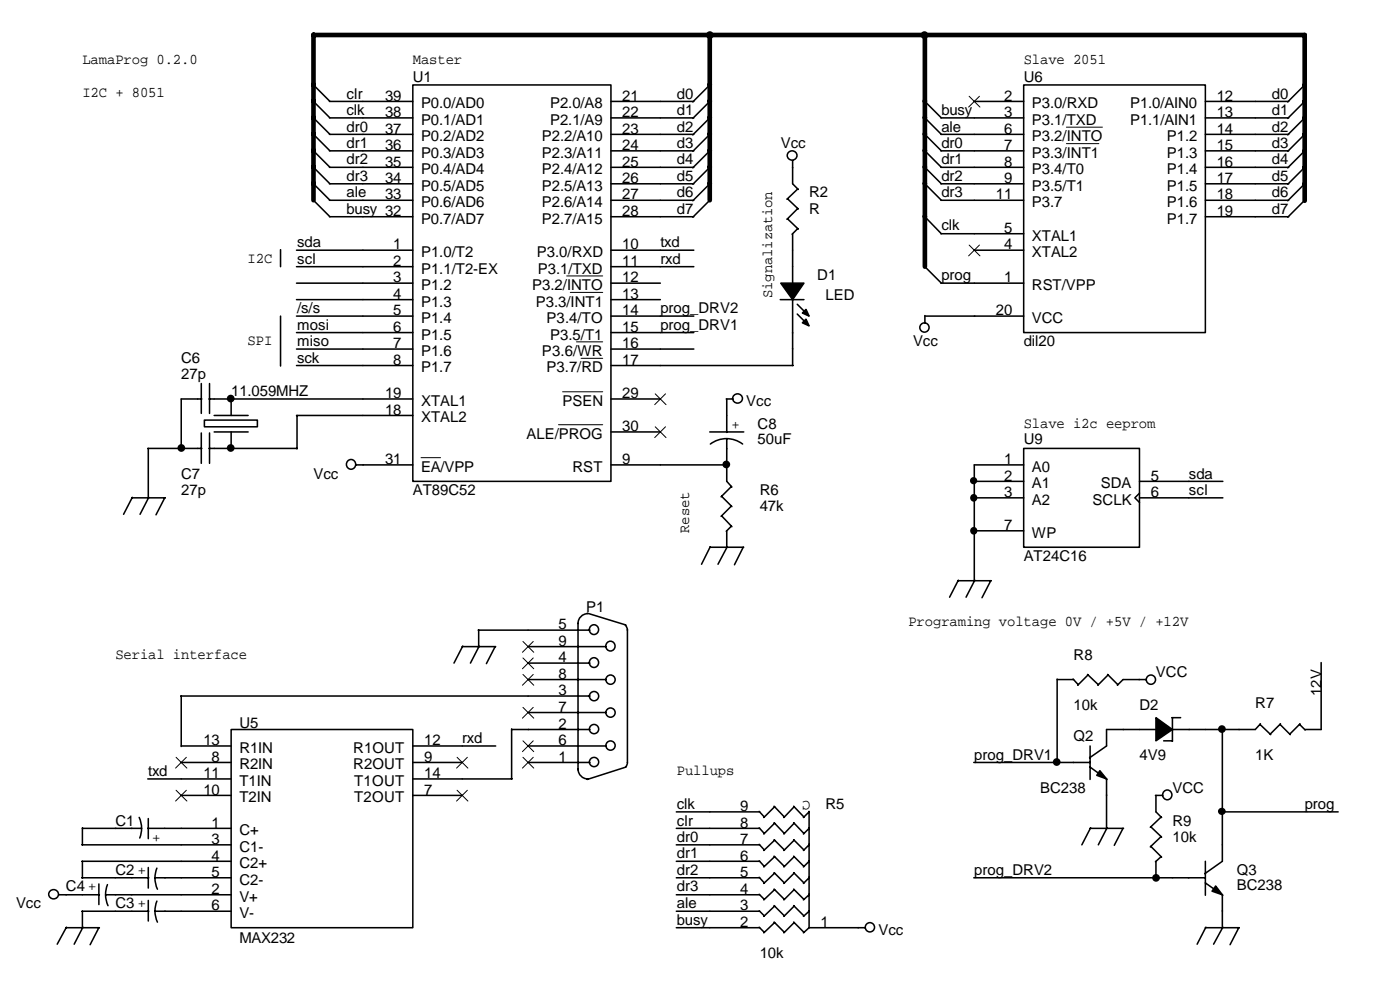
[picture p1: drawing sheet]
<svg xmlns="http://www.w3.org/2000/svg" width="115mm" height="82mm" viewBox="0 0 115 82" stroke-linecap="round" stroke-linejoin="round" font-family="sans-serif">
<g fill="none" stroke="#000" stroke-width=".13">
<path d="M25.7 6.9l1.4 1.4M25.7 16.4l1.4 1.4M25.7 12.4l1.4 1.4M25.7 8.3l1.4 1.4M25.7 13.7l1.4 1.4M25.7 9.7l1.4 1.3M25.7 15.1l1.4 1.4M25.7 11l1.4 1.4M27.1 8.3h6.9M27.1 9.7h6.9M27.1 11h6.9M27.1 12.4h6.9"/>
<path d="M27.1 13.8h6.9M27.1 15.1h6.9M27.1 16.5h6.9M27.1 17.8h6.9M34 7h16.3v32.6h-16.3zM50.3 8.3h6.8M50.3 9.7h6.8M50.3 11h6.8M50.3 12.4h6.8M50.3 13.8h6.8M50.3 15.1h6.8M50.3 16.5h6.8"/>
<path d="M50.3 17.8h6.8M58.4 15.1l-1.4 1.4M58.4 9.7l-1.4 1.4M58.4 13.8l-1.4 1.4M58.4 11l-1.4 1.4M58.4 7l-1.4 1.4M58.4 16.5l-1.4 1.4M58.4 12.4l-1.4 1.4M58.4 8.3l-1.4 1.4M64.8 16.3l.9 .9M64.8 18l.9 .8M65.2 13.2v1.9l.5 .5"/>
<path d="M65.2 19.2v4.1M65.6 15.5l-.9 .9M65.6 17.1l-.9 .9M65.6 18.8l-.4 .5M76 8.3l1.4 1.4M76 9.7l1.4 1.3M76 11l1.4 1.4M76 12.4l1.4 1.4M76 13.7l1.4 1.4M76 15.1l1.4 1.4M76 17.8l1.4 1.4M77.4 9.7h6.8"/>
<path d="M77.4 11h6.8M77.4 12.4h6.8M77.4 13.8h6.8M77.4 15.1h6.8M77.4 16.5h6.8M77.4 19.2h6.8M80.1 8.3h4.1M84.2 7h15v20.3h-15zM99.2 8.3h6.8M99.2 9.7h6.8M99.2 11h6.8M99.2 12.4h6.8"/>
<path d="M99.2 13.8h6.8M99.2 15.1h6.8M99.2 16.5h6.8M99.2 17.8h6.8M107.3 15.1l-1.4 1.4M107.3 9.7l-1.4 1.4M107.3 13.8l-1.4 1.4M107.3 11l-1.4 1.4M107.3 7l-1.4 1.4M107.3 16.5l-1.4 1.4M107.3 12.4l-1.4 1.4M107.3 8.3l-1.4 1.4"/>
<path d="M12.2 36.9h4.4M12.2 36.9v4.1M16.6 31.5v2.5M16.6 35.6v2.5M16.6 32.8h-1.7v4.1M16.8 34.5h4.4v.6h-4.4zM17.2 32.8h16.8M17.2 36.9h7.2M17.2 31.5v2.5M17.2 35.6v2.5M17.6 34.2h2.8M17.6 35.5h2.8"/>
<path d="M19 32.8v1.4M19 35.5v1.4M23.1 20.5v1.4M23.1 26v4.1M24.4 34.2h9.6M24.4 20.6h9.6M24.4 21.9h9.6M24.4 23.3h9.6M24.4 24.6h9.6M24.4 26h9.6M24.4 27.3h9.6M24.4 28.7h9.6"/>
<path d="M24.4 30.1h9.6M24.4 34.2v2.7M29.3 38.2h4.7M50.3 38.2h9.5M50.3 32.8h4M50.3 35.5h4M50.3 20.6h6.8M50.3 21.9h6.8M50.3 23.3h4M50.3 24.6h4M50.3 26h6.8M50.3 27.3h6.8"/>
<path d="M50.3 28.7h6.8M50.3 30.1h14.9M58.4 35.5h2.8M58.4 36.5a2.2 2.2 0 0 1 2.7 0M59.7 32.8h.6M59.8 32.8v2.8M59.8 36.1v3.5l.4 .4M64.2 24.6h1.9M65.2 24.6v5.5M65.6 25l.8 .9M65.6 25.8l.8 .9M76 21.9l1.4 1.4"/>
<path d="M76.1 26v.5M76.1 26h8.1M77.4 23.3h6.8M80.1 39.6h4.1M80.1 20.6h4.1M84.2 36.9h9.5v8.1h-9.5zM84.2 38.2h-4.1v9.6M93.7 39.6h6.9M10.8 40.9h2.8M10.9 40.9l-.7 1.4M12.2 40.9l-.7 1.4M13.6 40.9l-.8 1.4"/>
<path d="M14.9 57.2h33.6M14.9 57.2v4.2M19 60h15v16.3h-15zM38 53.2h2.8M38.1 53.1l-.8 1.4M39.3 51.8h9.2M39.4 51.8v1.4M39.4 53.1l-.7 1.4M40.7 53.2l-.7 1.4M42.1 60h6.4M42.1 59.9v4.2M43.4 53.2h6.4"/>
<path d="M43.4 55.9h6.4M43.4 54.5h5.1M43.4 58.6h6.4M48.3 50.4l3.2 1M48.4 50.5a.8 .8 0 0 0-.9 .8v12M51.4 51.4l.2 .4M51.6 51.8v10.9l-.1 .4M58.4 45h2.8M58.4 45l-.7 1.4M59.4 40.8l.8 .9M59.4 42.4l.8 .9M59.8 43.6v1.4"/>
<path d="M59.8 45l-.7 1.4M60.2 40l-.9 .9M60.2 41.6l-.9 .9M60.2 43.3l-.5 .4M61.1 45l-.7 1.4M78.8 47.8h2.7M78.8 47.7l-.7 1.4M80.1 40.9h4.1M80.1 43.6h4.1M80.2 47.7l-.7 1.4M81.5 47.8l-.7 1.3M87 55.9h1.3"/>
<path d="M87 55.8v6.9M88.3 55.8l.4 .5M89.5 55.5l.8 .8M89.5 55.5l-.8 .8M91.1 55.5l.9 .8M91.1 55.5l-.8 .8M93.7 40.6l-.3 .3 .3 .4M93.7 40.9h6.9M94.3 55.9h-1.9l-.5 .4M95.1 60h-4.1v1.3l-1.4 1M96.4 59h.7M96.4 59v2"/>
<path d="M100.5 60v10.8l-1.4 1M103.6 59.6l.9 .8M103.7 59.5l-.4 .5h-6.9M105.3 59.6l.8 .8M105.3 59.5l-.8 .9M106.9 59.6l.5 .4M106.9 59.5l-.8 .9M108.7 54.5v5.5h-1.4M4.9 73.6h3.3M5.4 76.3h2.8M5.5 76.2l-.8 1.4M6.7 74.9h5.5"/>
<path d="M6.7 72.2h5.5M6.7 70.8h12.3M6.7 69.5h12.3M6.8 68.1h4.8M6.8 68.1v1.4M6.8 70.8v1.4M6.8 74.9v1.4M6.8 76.2l-.7 1.4M8.1 76.3l-.7 1.4M8.1 72.7v1.7M8.7 73.6h10.3M8.8 72.7a2.2 2.2 0 0 0 .1 1.8"/>
<path d="M11.4 67.2l.2 .9-.1 .8M12.2 68.1h6.8M12.2 64.1h6.8M12.2 67.3v1.7M12.2 71.3v1.7M12.2 74v1.7M12.7 74.9h6.3M12.7 72.2h6.3M12.9 71.4a2.18 2.18 0 0 0 .1 1.7M12.9 74.1a2.18 2.18 0 0 0 .1 1.7M14.9 65.4h4.1M14.9 62.7h4.1"/>
<path d="M14.9 61.3h4.1M34 65.4h4M34 62.7h4M34 61.3h6.8M34 64.1h8.1M43.4 62.7h5.1M43.4 61.3h6.4M47.5 63.2a.81 .81 0 0 0 .9 .9M51.5 63.1l-3.2 1M55.6 76.3h6.9M55.6 68.1h6.9M55.6 73.6h6.9"/>
<path d="M55.6 74.9h6.9M55.6 72.2h6.9M55.6 70.8h6.9M55.6 69.5h6.9M55.6 66.8h6.9M62.4 72.1l.5 .5M62.4 70.8l.5 .4M62.4 69.4l.5 .5M62.4 68.1l.5 .4M62.4 66.7l.5 .5M62.4 76.2l.5 .5M62.4 74.9l.5 .4"/>
<path d="M62.4 73.5l.5 .5M63.7 71.8l.8 .8M63.7 70.4l.8 .8M63.7 69l.8 .9M63.7 67.6l.8 .9M63.7 66.3l.8 .9M63.7 75.8l.8 .9M63.7 74.5l.8 .8M63.7 73.1l.8 .9M63.7 71.8l-.9 .8M63.7 70.4l-.9 .9M63.7 69.1l-.9 .8"/>
<path d="M63.7 67.7l-.9 .9M63.7 66.3l-.9 .9M63.7 75.9l-.9 .8M63.7 74.5l-.9 .9M63.7 73.2l-.9 .8M65.3 71.8l.8 .8M65.3 70.4l.8 .8M65.3 69l.8 .9M65.3 67.6l.8 .9M65.3 66.3l.8 .9M65.3 75.8l.8 .9M65.3 74.5l.8 .8"/>
<path d="M65.3 73.1l.8 .9M65.3 71.8l-.8 .8M65.3 70.4l-.8 .9M65.3 69.1l-.8 .8M65.3 67.7l-.8 .9M65.3 66.3l-.8 .9M65.3 75.9l-.8 .8M65.3 74.5l-.8 .9M65.3 73.2l-.8 .8M66.6 76.3h4.6M66.6 66.7v9.6M66.6 72.2l-.5 .4"/>
<path d="M66.6 70.8l-.5 .5M66.6 69.5l-.5 .4M66.6 68.1l-.5 .5M66.6 66.8l-.5 .4M66.6 76.3l-.5 .4M66.6 74.9l-.5 .5M66.6 73.6l-.5 .4M80.1 62.7h9.6M80.1 72.2h19.1M89.7 68.1h2.7M89.7 63.1l1.4 1M89.7 61.3v2.8"/>
<path d="M89.7 68.1l-.7 1.4M91 64.1v4M91.1 68.1l-.8 1.4M92.4 68.1l-.7 1.4M94.7 68l.9 .8M94.7 69.6l.9 .9M95 65.4h.6M95.1 65.4v1.4l.5 .4M95.1 70.8v1.4M95.5 67.2l-.9 .8M95.5 68.8l-.9 .8M95.5 70.4l-.5 .5"/>
<path d="M95.7 60.9h.7M99.2 76.3h2.7M99.2 72.6l1.4 1M99.2 70.8v2.8M99.2 76.2l-.7 1.4M100.5 66.8h9.6M100.5 73.6v2.7M100.6 76.2l-.8 1.4M101.9 76.3l-.7 1.4"/>
<circle cx="65.2" cy="12.8" r=".39"/>
<circle cx="28.9" cy="38.2" r=".39"/>
<circle cx="60.7" cy="32.8" r=".39"/>
<circle cx="76" cy="26.9" r=".38"/>
<circle cx="48.8" cy="54.5" r=".39"/>
<circle cx="48.8" cy="51.8" r=".39"/>
<circle cx="48.9" cy="57.2" r=".38"/>
<circle cx="48.9" cy="60" r=".38"/>
<circle cx="50.2" cy="53.1" r=".39"/>
<circle cx="50.2" cy="58.6" r=".38"/>
<circle cx="50.2" cy="55.9" r=".38"/>
<circle cx="94.7" cy="55.9" r=".38"/>
<circle cx="4.4" cy="73.5" r=".39"/>
<circle cx="48.9" cy="62.7" r=".38"/>
<circle cx="50.2" cy="61.3" r=".38"/>
<circle cx="71.6" cy="76.2" r=".38"/>
<circle cx="96" cy="65.4" r=".39"/>
</g>
<g fill="none" stroke="#000" stroke-width=".08">
<path d="M79.7 7.9l.9 .9M80.6 7.9l-.9 .9M87.7 10.5h3M87.7 11.8h2.7M34.6 37.6h1.6M45.9 34.9h3.7M46.3 32.2h3.3M46.6 22.7h3M46.9 24h2.7M47.4 28.1h2.2M47.8 29.5h1.8M53.9 32.4l.9 .9"/>
<path d="M53.9 35.1l.9 .9M54.7 32.4l-.8 .9M54.7 35.1l-.8 .9M79.7 20.2l.9 .8M80.6 20.2l-.9 .8M43 52.7l.9 .9M43 54.1l.9 .9M43 55.5l.9 .8M43 58.2l.9 .9M43.9 52.7l-.9 .9M43.9 54.1l-.9 .9M43.9 55.5l-.9 .8"/>
<path d="M43.9 58.2l-.9 .9M14.5 62.3l.9 .9M14.5 65l.9 .9M15.3 62.3l-.9 .9M15.3 65l-.9 .9M37.6 62.3l.9 .9M37.6 65l.9 .9M38.4 62.3l-.8 .9M38.4 65l-.8 .9M43 60.9l.9 .9M43 62.3l.9 .9M43.9 60.9l-.9 .9"/>
<path d="M43.9 62.3l-.9 .9"/>
</g>
<g fill="#000" stroke="#000" stroke-width=".13">
<path d="M64.2 23.3h1.9l-.9 1.3z" fill-rule="evenodd"/>
<path d="M66.3 26.2l.3 .6-.6-.3z" fill-rule="evenodd"/>
<path d="M66 25.7l.3-.3 .3 .6z" fill-rule="evenodd"/>
<path d="M95.1 59l1.3 1-1.3 .9z" fill-rule="evenodd"/>
<path d="M90.5 63.4l.5 .7-.8-.3z" fill-rule="evenodd"/>
<path d="M100 72.9l.5 .7-.8-.3z" fill-rule="evenodd"/>
</g>
<path d="M25.8 2.8v13.7M25.8 2.9h81.5v13.6M58.4 2.8v13.7M76.1 2.8v19.1" fill="none" stroke="#000" stroke-width=".38"/>
<g fill="#000" stroke="#000" stroke-width=".13">
<circle cx="58.4" cy="2.9" r=".25"/>
<circle cx="76" cy="2.9" r=".25"/>
<circle cx="14.9" cy="36.8" r=".25"/>
<circle cx="19" cy="32.8" r=".25"/>
<circle cx="19" cy="36.8" r=".25"/>
<circle cx="59.7" cy="38.2" r=".25"/>
<circle cx="80.1" cy="39.5" r=".23"/>
<circle cx="80.1" cy="40.9" r=".24"/>
<circle cx="80.1" cy="43.6" r=".24"/>
<circle cx="100.5" cy="60" r=".25"/>
<circle cx="86.9" cy="62.7" r=".25"/>
<circle cx="95.1" cy="72.2" r=".25"/>
<circle cx="100.5" cy="66.7" r=".24"/>
</g>
<g font-size="1.2">
<text x="6.8" y="5.2">LamaProg 0.2.0</text>
<text x="34" y="5.2">Master</text>
<text x="84.2" y="5.2">Slave 2051</text>
<text x="6.8" y="8">I2C + 8051</text>
<text x="28.5" y="8.1">clr</text>
<text x="28.5" y="9.5">clk</text>
<text x="28.5" y="10.8">dr0</text>
<text x="31.7" y="8.3">39</text>
<text x="31.7" y="9.6">38</text>
<text x="31.7" y="11">37</text>
<text x="34" y="6.8">U1</text>
<text x="34.6" y="8.9">P0.0/AD0</text>
<text x="34.6" y="10.3">P0.1/AD1</text>
<text x="34.6" y="11.6">P0.2/AD2</text>
<text x="44.6" y="11.6">P2.2/A10</text>
<text x="45.3" y="8.9">P2.0/A8</text>
<text x="45.3" y="10.3">P2.1/A9</text>
<text x="51.2" y="8.3">21</text>
<text x="51.2" y="9.6">22</text>
<text x="51.2" y="11">23</text>
<text x="55.7" y="8.1">d0</text>
<text x="55.7" y="9.5">d1</text>
<text x="55.7" y="10.8">d2</text>
<text x="77.4" y="10.8">ale</text>
<text x="77.4" y="9.5">busy</text>
<text x="82.6" y="8.3">2</text>
<text x="82.6" y="9.6">3</text>
<text x="82.6" y="11">6</text>
<text x="84.2" y="6.8">U6</text>
<text x="84.9" y="8.9">P3.0/RXD</text>
<text x="84.9" y="10.3">P3.1/TXD</text>
<text x="84.9" y="11.6">P3.2/INTO</text>
<text x="93" y="8.9">P1.0/AIN0</text>
<text x="93" y="10.3">P1.1/AIN1</text>
<text x="96" y="11.6">P1.2</text>
<text x="100.1" y="8.3">12</text>
<text x="100.1" y="9.6">13</text>
<text x="100.1" y="11">14</text>
<text x="104.6" y="8.1">d0</text>
<text x="104.6" y="9.5">d1</text>
<text x="104.6" y="10.8">d2</text>
<text x="28.5" y="16.2">ale</text>
<text x="28.5" y="12.2">dr1</text>
<text x="28.5" y="14.9">dr3</text>
<text x="28.5" y="13.5">dr2</text>
<text x="28.5" y="17.6">busy 32</text>
<text x="31.7" y="12.3">36</text>
<text x="31.7" y="13.7">35</text>
<text x="31.7" y="15">34</text>
<text x="31.7" y="16.4">33</text>
<text x="34.6" y="13">P0.3/AD3</text>
<text x="34.6" y="14.3">P0.4/AD4</text>
<text x="34.6" y="15.7">P0.5/AD5</text>
<text x="34.6" y="17">P0.6/AD6</text>
<text x="44.6" y="13">P2.3/A11</text>
<text x="44.6" y="14.3">P2.4/A12</text>
<text x="44.6" y="15.7">P2.5/A13</text>
<text x="44.6" y="17">P2.6/A14</text>
<text x="51.2" y="12.3">24</text>
<text x="51.2" y="13.7">25</text>
<text x="51.2" y="15">26</text>
<text x="51.2" y="16.4">27</text>
<text x="51.2" y="17.8">28</text>
<text x="55.7" y="12.2">d3</text>
<text x="55.7" y="16.2">d6</text>
<text x="55.7" y="17.6">d7</text>
<text x="55.7" y="13.5">d4</text>
<text x="55.7" y="14.9">d5</text>
<text x="64.2" y="12.2">Vcc</text>
<text x="66.6" y="16.2">R2</text>
<text x="66.6" y="17.6">R</text>
<text x="77.4" y="14.9">dr2</text>
<text x="77.4" y="16.2">dr3</text>
<text x="77.4" y="13.5">dr1</text>
<text x="77.4" y="12.2">dr0</text>
<text x="81.9" y="16.4">11</text>
<text x="82.6" y="12.3">7</text>
<text x="82.6" y="13.7">8</text>
<text x="82.6" y="15">9</text>
<text x="84.9" y="13">P3.3/INT1</text>
<text x="84.9" y="14.3">P3.4/T0</text>
<text x="84.9" y="15.7">P3.5/T1</text>
<text x="84.9" y="17">P3.7</text>
<text x="96" y="13">P1.3</text>
<text x="96" y="14.3">P1.4</text>
<text x="96" y="15.7">P1.5</text>
<text x="96" y="17">P1.6</text>
<text x="100.1" y="12.3">15</text>
<text x="100.1" y="13.7">16</text>
<text x="100.1" y="15">17</text>
<text x="100.1" y="16.4">18</text>
<text x="100.1" y="17.8">19</text>
<text x="104.6" y="12.2">d3</text>
<text x="104.6" y="16.2">d6</text>
<text x="104.6" y="17.6">d7</text>
<text x="104.6" y="13.5">d4</text>
<text x="104.6" y="14.9">d5</text>
<text x="20.4" y="21.6">I2C</text>
<text x="24.4" y="20.3">sda</text>
<text x="24.4" y="21.7">scl</text>
<text x="32.3" y="20.5">1</text>
<text x="32.3" y="21.9">2</text>
<text x="32.3" y="23.2">3</text>
<text x="34.6" y="21.1">P1.0/T2</text>
<text x="34.6" y="22.5">P1.1/T2-EX</text>
<text x="34.6" y="23.9">P1.2</text>
<text x="34.6" y="18.4">P0.7/AD7</text>
<text x="43.8" y="23.9">P3.2/INTO</text>
<text x="44.2" y="21.1">P3.0/RXD</text>
<text x="44.2" y="22.5">P3.1/TXD</text>
<text x="44.6" y="18.4">P2.7/A15</text>
<text x="51.2" y="20.5">10</text>
<text x="51.2" y="21.9">11</text>
<text x="51.2" y="23.2">12</text>
<text x="54.3" y="20.3">txd</text>
<text x="54.3" y="21.7">rxd</text>
<text x="67.2" y="23">D1</text>
<text x="77.4" y="18.9">clk</text>
<text x="77.4" y="23">prog</text>
<text x="82.6" y="23.2">1</text>
<text x="82.6" y="19.2">5</text>
<text x="82.6" y="20.5">4</text>
<text x="84.9" y="19.8">XTAL1</text>
<text x="84.9" y="21.1">XTAL2</text>
<text x="84.9" y="23.9">RST/VPP</text>
<text x="96" y="18.4">P1.7</text>
<text x="14.9" y="29.8">C6</text>
<text x="20.4" y="28.4">SPI</text>
<text x="24.4" y="25.8">/s/s</text>
<text x="24.4" y="27.1">mosi</text>
<text x="24.4" y="28.5">miso</text>
<text x="24.4" y="29.8">sck</text>
<text x="32.3" y="24.6">4</text>
<text x="32.3" y="25.9">5</text>
<text x="32.3" y="27.3">6</text>
<text x="32.3" y="28.6">7</text>
<text x="32.3" y="30">8</text>
<text x="34.6" y="25.2">P1.3</text>
<text x="34.6" y="26.6">P1.4</text>
<text x="34.6" y="27.9">P1.5</text>
<text x="34.6" y="29.3">P1.6</text>
<text x="44.1" y="25.2">P3.3/INT1</text>
<text x="44.6" y="29.3">P3.6/WR</text>
<text x="45" y="26.6">P3.4/TO</text>
<text x="45.3" y="27.9">P3.5/T1</text>
<text x="51.2" y="24.6">13</text>
<text x="51.2" y="25.9">14</text>
<text x="51.2" y="27.3">15</text>
<text x="51.2" y="28.6">16</text>
<text x="51.2" y="30">17</text>
<text x="54.3" y="27.1">prog_DRV1</text>
<text x="54.3" y="25.8">prog_DRV2</text>
<text x="63.5" y="24.5" transform="rotate(-90 63.5 24.5)">Signalization</text>
<text x="67.9" y="24.7">LED</text>
<text x="75.1" y="28.5">Vcc</text>
<text x="81.9" y="25.9">20</text>
<text x="84.2" y="28.5">dil20</text>
<text x="84.9" y="26.6">VCC</text>
<text x="14.9" y="31.2">27p</text>
<text x="19" y="32.5">11.059MHZ</text>
<text x="31.7" y="34.1">18</text>
<text x="31.7" y="32.7">19</text>
<text x="34.6" y="30.6">P1.7</text>
<text x="34.6" y="34.7">XTAL2</text>
<text x="34.6" y="33.4">XTAL1</text>
<text x="45" y="30.6">P3.7/RD</text>
<text x="46.3" y="33.4">PSEN</text>
<text x="51.2" y="32.7">29</text>
<text x="51.2" y="35.5">30</text>
<text x="60.2" y="35.3">+</text>
<text x="61.4" y="33.4">Vcc</text>
<text x="62.3" y="35.3">C8</text>
<text x="84.2" y="35.2">Slave i2c eeprom</text>
<text x="14.9" y="39.3">C7</text>
<text x="14.9" y="40.7">27p</text>
<text x="25.8" y="39.3">Vcc</text>
<text x="31.7" y="38.2">31</text>
<text x="34" y="40.7">AT89C52</text>
<text x="34.6" y="38.8">EA/VPP</text>
<text x="43.3" y="36.1">ALE/PROG</text>
<text x="47.1" y="38.8">RST</text>
<text x="51.2" y="38.2">9</text>
<text x="62.3" y="36.5">50uF</text>
<text x="62.5" y="40.7">R6</text>
<text x="82.6" y="38.2">1</text>
<text x="82.6" y="39.5">2</text>
<text x="82.6" y="40.9">3</text>
<text x="84.2" y="36.5">U9</text>
<text x="84.9" y="38.8">A0</text>
<text x="84.9" y="40.2">A1</text>
<text x="84.9" y="41.5">A2</text>
<text x="89.9" y="41.5">SCLK</text>
<text x="90.6" y="40.2">SDA</text>
<text x="94.7" y="39.5">5</text>
<text x="94.7" y="40.9">6</text>
<text x="97.8" y="39.3">sda</text>
<text x="97.8" y="40.7">scl</text>
<text x="56.7" y="43.8" transform="rotate(-90 56.7 43.8)">Reset</text>
<text x="62.5" y="42.1">47k</text>
<text x="82.6" y="43.6">7</text>
<text x="84.2" y="46.1">AT24C16</text>
<text x="84.9" y="44.2">WP</text>
<text x="45.9" y="51.8">5</text>
<text x="45.9" y="53.1">9</text>
<text x="48.2" y="50.4">P1</text>
<text x="74.7" y="51.5">Programing voltage 0V / +5V / +12V</text>
<text x="9.5" y="54.2">Serial interface</text>
<text x="19.7" y="59.9">U5</text>
<text x="45.9" y="54.5">4</text>
<text x="45.9" y="55.8">8</text>
<text x="45.9" y="57.2">3</text>
<text x="45.9" y="58.5">7</text>
<text x="45.9" y="59.9">2</text>
<text x="88.3" y="54.3">R8</text>
<text x="88.3" y="58.4">10k</text>
<text x="93.7" y="58.4">D2</text>
<text x="95.1" y="55.6">VCC</text>
<text x="103.3" y="58.2">R7</text>
<text x="108.7" y="57.2" transform="rotate(-90 108.7 57.2)">12V</text>
<text x="12.2" y="63.8">txd</text>
<text x="16.7" y="61.3">13</text>
<text x="16.7" y="64">11</text>
<text x="16.7" y="65.3">10</text>
<text x="17.4" y="62.6">8</text>
<text x="19.7" y="61.9">R1IN</text>
<text x="19.7" y="63.3">R2IN</text>
<text x="19.7" y="64.6">T1IN</text>
<text x="19.7" y="66">T2IN</text>
<text x="29" y="61.9">R1OUT</text>
<text x="29" y="63.3">R2OUT</text>
<text x="29.1" y="64.6">T1OUT</text>
<text x="29.1" y="66">T2OUT</text>
<text x="34.9" y="61.3">12</text>
<text x="34.9" y="62.6">9</text>
<text x="34.9" y="64">14</text>
<text x="34.9" y="65.3">7</text>
<text x="38" y="61.1">rxd</text>
<text x="45.9" y="61.3">6</text>
<text x="45.9" y="62.6">1</text>
<text x="55.7" y="63.7">Pullups</text>
<text x="66.7" y="65.9" transform="rotate(-180 66.7 65.9)">C</text>
<text x="80.1" y="62.5">prog_DRV1</text>
<text x="85.6" y="65.2">BC238</text>
<text x="88.3" y="60.9">Q2</text>
<text x="93.7" y="62.5">4V9</text>
<text x="96.4" y="65.2">VCC</text>
<text x="103.3" y="62.5">1K</text>
<text x="9.5" y="67.9">C1</text>
<text x="9.5" y="71.9">C2</text>
<text x="12" y="71.9" transform="rotate(-90 12 71.9)">+</text>
<text x="12.5" y="68.5" transform="rotate(90 12.5 68.5)">+</text>
<text x="17.4" y="68">1</text>
<text x="17.4" y="69.4">3</text>
<text x="17.4" y="70.8">4</text>
<text x="19.7" y="68.7">C+</text>
<text x="19.7" y="70">C1-</text>
<text x="19.7" y="71.4">C2+</text>
<text x="55.7" y="67.9">clr</text>
<text x="55.7" y="66.5">clk</text>
<text x="55.7" y="70.6">dr1</text>
<text x="55.7" y="69.2">dr0</text>
<text x="55.7" y="71.9">dr2</text>
<text x="60.9" y="70.8">6</text>
<text x="60.9" y="69.4">7</text>
<text x="60.9" y="68">8</text>
<text x="60.9" y="66.7">9</text>
<text x="67.9" y="66.5">R5</text>
<text x="80.1" y="71.9">prog_DRV2</text>
<text x="96.4" y="67.9">R9</text>
<text x="96.4" y="69.2">10k</text>
<text x="101.7" y="71.9">Q3</text>
<text x="107.3" y="66.5">prog</text>
<text x="1.3" y="74.7">Vcc</text>
<text x="5.4" y="73.3">C4</text>
<text x="7.9" y="73.3" transform="rotate(-90 7.9 73.3)">+</text>
<text x="9.5" y="74.7">C3</text>
<text x="12" y="74.6" transform="rotate(-90 12 74.6)">+</text>
<text x="17.4" y="72.1">5</text>
<text x="17.4" y="73.5">2</text>
<text x="17.4" y="74.9">6</text>
<text x="19.7" y="77.5">MAX232</text>
<text x="19.7" y="72.7">C2-</text>
<text x="19.7" y="74.1">V+</text>
<text x="19.7" y="75.5">V-</text>
<text x="55.7" y="74.7">ale</text>
<text x="55.7" y="73.3">dr3</text>
<text x="55.7" y="76.1">busy</text>
<text x="60.9" y="76.2">2</text>
<text x="60.9" y="74.9">3</text>
<text x="60.9" y="73.5">4</text>
<text x="60.9" y="72.1">5</text>
<text x="67.5" y="76.2">1</text>
<text x="72.3" y="76.9">Vcc</text>
<text x="101.7" y="73.2">BC238</text>
<text x="62.5" y="78.8">10k</text>
</g>
</svg>
